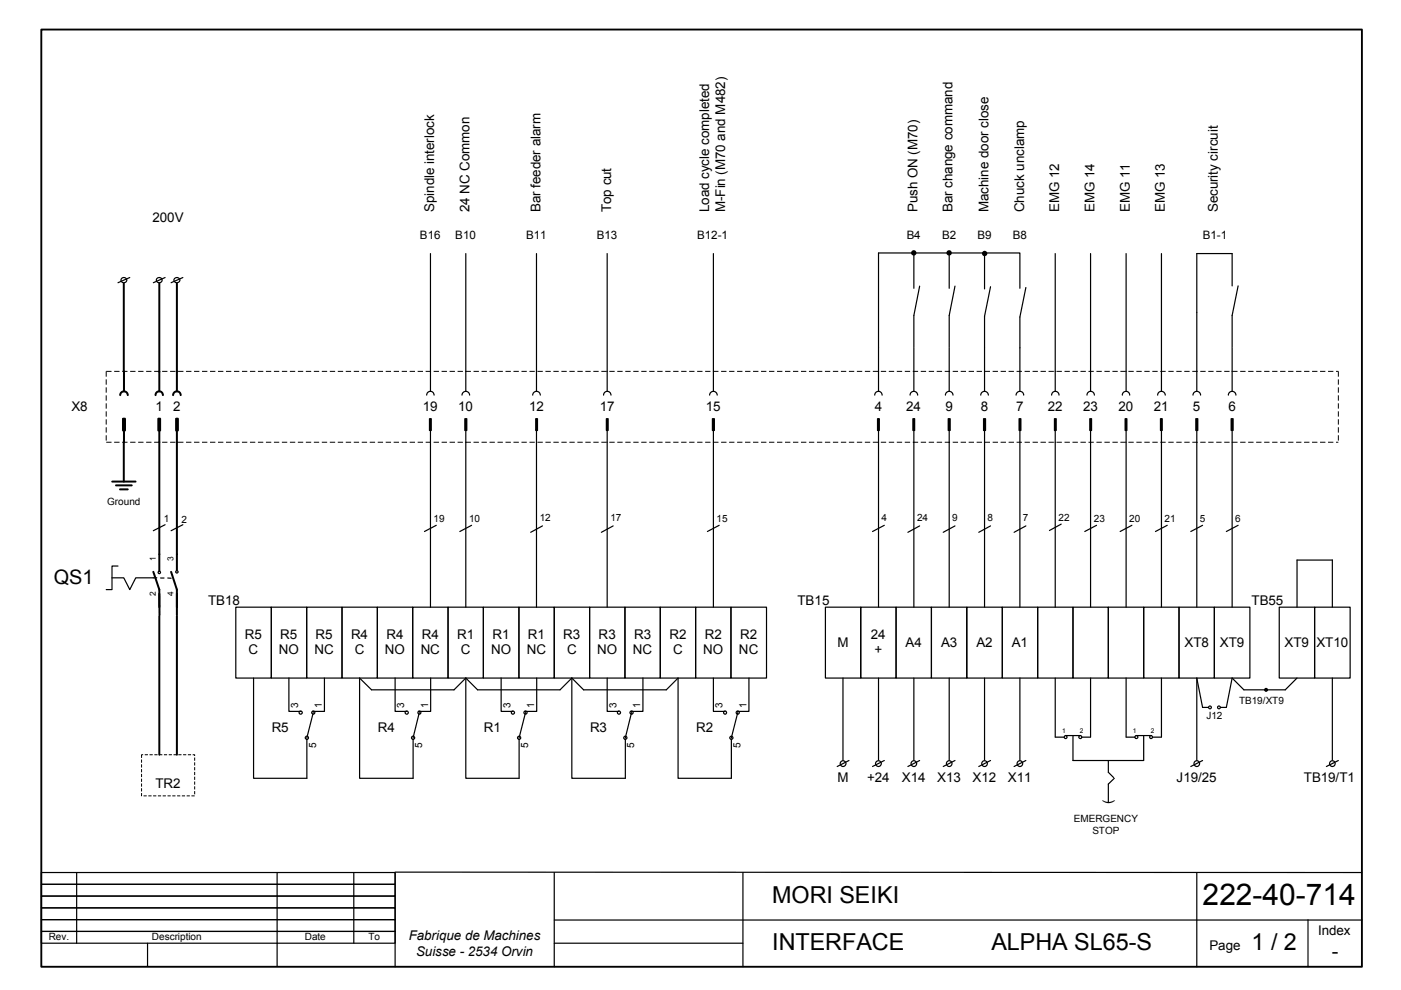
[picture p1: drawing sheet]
<svg xmlns="http://www.w3.org/2000/svg" width="297mm" height="210mm" viewBox="0 0 297 210" stroke-linecap="round" stroke-linejoin="round" font-family="sans-serif">
<path d="M8.8 6.3h280v198.7h-280z" fill="none" stroke="#000" stroke-width=".4"/>
<g fill="none" stroke="#000" stroke-width=".25">
<path d="M98.8 78.7v4.3M151.3 78.7v4.3M91.3 93.8v34.9M98 83.8a.8 .8 0 0 1 .8-.8 .8 .8 0 0 1 .8 .8M98.5 88.8h.5v2.5h-.5zM98.8 91.3v37.4M150.4 83.8a.8 .8 0 0 1 .9-.8 .8 .8 0 0 1 .8 .8M151 88.8h.5v2.5h-.5zM151.3 91.3v37.4M92.5 111.4l-2.5 1.3M100 111.4l-2.5 1.3M152.5 111.4l-2.5 1.3"/>
<path d="M50 128.7h7.5v15.1h-7.5zM57.5 128.7h7.5v15.1h-7.5zM65 128.7h7.5v15.1h-7.5zM72.5 128.7h7.5v15.1h-7.5zM80 128.7h7.5v15.1h-7.5zM87.5 128.7h7.5v15.1h-7.5zM95 128.7h7.5v15.1h-7.5zM102.5 128.7h7.5v15.1h-7.5zM110 128.7h7.5v15.1h-7.5zM117.5 128.7h7.5v15.1h-7.5zM125 128.7h7.5v15.1h-7.5zM132.5 128.7h7.5v15.1h-7.5z"/>
<path d="M140 128.7h7.5v15.1h-7.5zM147.5 128.7h7.5v15.1h-7.5zM155 128.7h7.5v15.1h-7.5zM205 128.7h7.5v15.1h-7.5zM53.8 143.8v21.2h11.3v-8.3M61.3 143.8v7h2.5M66.4 151.1l-1.3 5.3M68.8 143.8v7h-2.5M76.2 143.8v21.2h11.4v-8.3M83.8 143.8v7h2.5M88.9 151.1l-1.3 5.3M91.3 143.8v7h-2.5"/>
<path d="M98.8 143.8v21.2h11.3v-8.3M106.3 143.8v7h2.5M111.4 151.1l-1.3 5.3M113.8 143.8v7h-2.5M121.2 143.8v21.2h11.4v-8.3M128.7 143.8v7h2.6M133.9 151.1l-1.3 5.3M136.3 143.8v7h-2.5M143.8 143.8v21.2h11.3v-8.3M151.3 143.8v7h2.5M156.4 151.1l-1.3 5.3M158.8 143.8v7h-2.5"/>
<path d="M208.7 143.8v17.4M8.8 197.5h75v2.5h-75zM8.8 190h75v2.5h-75zM8.8 187.5h75v2.5h-75zM8.8 185h75v2.5h-75zM8.8 192.5h75v2.5h-75zM8.8 195h75v2.5h-75zM16.3 185v15M31.3 200v4.9M58.8 185v19.9M75 185v15M83.8 185v20"/>
<path d="M83.8 184.9l205 .1M117.5 185v20M117.5 195.1h171.3M117.5 200h40M157.5 185v20M253.7 185v20M277.3 195v10"/>
<circle cx="63.7" cy="151.1" r=".34"/>
<circle cx="65.1" cy="156.4" r=".34"/>
<circle cx="66.4" cy="151.1" r=".33"/>
<circle cx="86.2" cy="151.1" r=".34"/>
<circle cx="87.6" cy="156.4" r=".34"/>
<circle cx="88.9" cy="151.1" r=".33"/>
<circle cx="108.7" cy="151.1" r=".34"/>
<circle cx="110.1" cy="156.4" r=".34"/>
<circle cx="111.4" cy="151.1" r=".34"/>
<circle cx="131.2" cy="151.1" r=".33"/>
<circle cx="132.6" cy="156.4" r=".34"/>
<circle cx="133.9" cy="151.1" r=".34"/>
<circle cx="153.7" cy="151.1" r=".33"/>
<circle cx="155.1" cy="156.4" r=".33"/>
<circle cx="156.4" cy="151.1" r=".34"/>
</g>
<path d="M22.5 78.7h261.3M22.5 93.8h261.3" fill="none" stroke="#000" stroke-width=".21" stroke-dasharray="1.1 .6" stroke-linecap="butt"/>
<path d="M98.8 88.8v2.5M151.3 88.8v2.5" fill="none" stroke="#000" stroke-width=".42"/>
<circle cx="208.7" cy="161.9" r=".6" fill="#fff"/>
<g fill="none" stroke="#000" stroke-width=".25">
<path d="M128.7 78.7v4.3M128 83.8a.78 .78 0 0 1 .8-.8 .78 .78 0 0 1 .7 .8M128.6 88.8h.3v2.5h-.3zM128.7 91.3v37.4M35 111.3l-2.5 1.2M38.8 111.3l-2.5 1.2M130 111.5l-2.5 1.4M23.7 122.5h2.5l1.3 2.5 1.3-2.5h3.7M25 120h-1.3v5h-1.2M210 161.2l-2.5 1.3"/>
<circle cx="208.7" cy="161.9" r=".6"/>
</g>
<path d="M33.8 88.8v2.5M37.5 88.8v2.5M128.8 88.8v2.5" fill="none" stroke="#000" stroke-width=".38"/>
<g fill="none" stroke="#000" stroke-width=".42">
<path d="M26.3 78.7v4.3M33.8 78.7v4.3M37.5 78.7v4.3M25.5 83.8a.8 .8 0 0 1 .8-.8 .8 .8 0 0 1 .8 .8M26.1 88.8h.4v2.5h-.4zM26.3 88.8v5M33 83.8a.78 .78 0 0 1 .8-.8 .78 .78 0 0 1 .7 .8M33.6 88.8h.3v2.5h-.3zM33.8 91.3v2.5M36.7 83.8a.8 .8 0 0 1 .8-.8 .8 .8 0 0 1 .8 .8M37.3 88.8h.4v2.5h-.4zM37.5 91.3v2.5"/>
<path d="M33.8 117.5v3.7M37.5 117.5v3.7M32.5 121.2l1.3 3.8v3.7M36.3 121.2l1.2 3.8v3.7"/>
</g>
<path d="M32.4 122.4h.9l.1 .1-.1 .1h-.8zM33.9 122.5l.9-.1 .1 .2-.1 .1h-.8zM35.6 122.4l.8 .2-.1 .1h-.7l-.2-.1z" fill="#000"/>
<circle cx="37.5" cy="121.2" r=".25" fill="#fff"/>
<circle cx="37.5" cy="121.2" r=".25" fill="none" stroke="#000" stroke-width=".25"/>
<circle cx="33.8" cy="121.4" r=".26" fill="#fff"/>
<g fill="none" stroke="#000" stroke-width=".25">
<path d="M113.7 78.7v4.3M112.9 83.8a.8 .8 0 0 1 .8-.8 .8 .8 0 0 1 .9 .8M113.6 88.8h.4v2.5h-.4zM113.7 91.3v37.4M115 111.5l-2.5 1.4M76.2 143.8l2.6 2.5h17.5l2.5-2.5 2.5 2.5h17.4l2.5-2.5 2.5 2.5h17.6l2.5-2.5"/>
<circle cx="33.8" cy="121.4" r=".26"/>
</g>
<path d="M26.2 93.8v8.3M33.8 93.8v23.7M37.5 93.8v23.7M23.8 102.1h4.9M24.6 102.9h3.3M25.4 103.8h1.7M33.8 125.9v4.5M33.8 130.6v29.4M37.5 125.9v4.5M37.5 130.6v29.4" fill="none" stroke="#000" stroke-width=".42"/>
<path d="M30 160h11.3v8.7h-11.3z" fill="none" stroke="#000" stroke-width=".21" stroke-dasharray=".7 .3" stroke-linecap="butt"/>
<path d="M22.5 78.7v15.1" fill="none" stroke="#000" stroke-width=".21" stroke-dasharray="1.1 .6" stroke-linecap="butt"/>
<path d="M113.8 88.8v2.5" fill="none" stroke="#000" stroke-width=".38"/>
<circle cx="33.8" cy="59.4" r=".59" fill="#fff"/>
<g fill="none" stroke="#000" stroke-width=".25">
<path d="M35 58.8l-2.5 1.1"/>
<circle cx="33.8" cy="59.4" r=".59"/>
</g>
<path d="M33.8 60.1v18.7" fill="none" stroke="#000" stroke-width=".42"/>
<circle cx="37.5" cy="59.4" r=".6" fill="#fff"/>
<g fill="none" stroke="#000" stroke-width=".25">
<path d="M38.8 58.8l-2.5 1.1"/>
<circle cx="37.5" cy="59.4" r=".6"/>
</g>
<path d="M37.5 60.1v18.7" fill="none" stroke="#000" stroke-width=".42"/>
<circle cx="26.3" cy="59.4" r=".58" fill="#fff"/>
<g fill="none" stroke="#000" stroke-width=".25">
<path d="M27.5 58.8l-2.5 1.1M91.3 53.8v25M98.8 53.8v24.9M113.7 53.8v24.9M128.7 53.8v24.9M151.3 53.8v24.9M182.5 128.7h7.5v15.1h-7.5zM186.3 143.8v17.4"/>
<circle cx="26.3" cy="59.4" r=".58"/>
</g>
<path d="M26.2 60.1v18.7" fill="none" stroke="#000" stroke-width=".42"/>
<circle cx="186.3" cy="161.9" r=".61" fill="#fff"/>
<g fill="none" stroke="#000" stroke-width=".25">
<path d="M186.3 73.7v5.1M186.3 93.8v34.9M187.5 111.4l-2.5 1.3M197.5 128.7h7.5v15.1h-7.5zM201.2 143.8v17.4M187.5 161.2l-2.5 1.3"/>
<circle cx="186.3" cy="161.9" r=".61"/>
</g>
<circle cx="201.2" cy="161.9" r=".6" fill="#fff"/>
<g fill="none" stroke="#000" stroke-width=".25">
<path d="M201.2 73.7v5M201.2 93.8v34.9M202.5 111.5l-2.5 1.4M212.5 128.7h7.5v15.1h-7.5zM216.2 143.8v17.4M202.5 161.2l-2.5 1.3"/>
<circle cx="201.2" cy="161.9" r=".6"/>
</g>
<circle cx="216.2" cy="161.9" r=".6" fill="#fff"/>
<g fill="none" stroke="#000" stroke-width=".25">
<path d="M223.7 53.8v24.9M231.2 53.8v24.9M216.2 73.7v9.3M215.4 83.8a.8 .8 0 0 1 .8-.8 .8 .8 0 0 1 .8 .8M216.1 88.8h.3v2.5h-.3zM216.2 91.3v37.4M217.5 111.5l-2.5 1.4M175 128.7h7.5v15.1h-7.5zM178.7 143.8v17.4M217.5 161.2l-2.5 1.3"/>
<circle cx="216.2" cy="161.9" r=".6"/>
</g>
<path d="M216.3 88.8v2.5" fill="none" stroke="#000" stroke-width=".38"/>
<circle cx="178.8" cy="161.9" r=".61" fill="#fff"/>
<g fill="none" stroke="#000" stroke-width=".25">
<path d="M190 128.7h7.5v15.1h-7.5zM193.8 143.8v17.4M180 161.2l-2.5 1.3"/>
<circle cx="178.8" cy="161.9" r=".61"/>
</g>
<circle cx="193.7" cy="161.9" r=".6" fill="#fff"/>
<g fill="none" stroke="#000" stroke-width=".25">
<path d="M223.7 78.7v4.3M231.2 78.7v4.3M223 83.8a.78 .78 0 0 1 .7-.8 .78 .78 0 0 1 .8 .8M223.6 88.8h.3v2.5h-.3zM223.7 91.3v37.4M230.5 83.8a.78 .78 0 0 1 .7-.8 .78 .78 0 0 1 .8 .8M231.1 88.8h.3v2.5h-.3zM231.2 91.3v37.4M225 111.1l-2.5 1.4M232.5 111.4l-2.5 1.3M220 128.7h7.5v15.1h-7.5zM227.5 128.7h7.5v15.1h-7.5z"/>
<path d="M235 128.7h7.5v15.1h-7.5zM242.5 128.7h7.5v15.1h-7.5zM231.2 143.8v12.5M195 161.2l-2.5 1.3M227.5 161.2h15"/>
<circle cx="193.7" cy="161.9" r=".6"/>
</g>
<path d="M223.7 88.8v2.5M231.2 88.8v2.5" fill="none" stroke="#000" stroke-width=".38"/>
<path d="M228.7 156.3a.35 .35 0 0 0 .7 0 .35 .35 0 0 0-.7 0zM225.6 156.3a.31 .31 0 0 0 .6 0 .31 .31 0 0 0-.6 0z" fill-rule="evenodd" fill="#fff"/>
<g fill="none" stroke="#000" stroke-width=".25">
<path d="M223.7 156.3h1.9M223.7 143.8v12.5M225.9 156h3.2M227.5 156v5.2M229.4 156.3h1.8M246.2 143.8v12.5"/>
<circle cx="225.9" cy="156.3" r=".31"/>
<circle cx="229" cy="156.3" r=".32"/>
</g>
<path d="M243.8 156.3a.31 .31 0 0 0 .6 0 .31 .31 0 0 0-.6 0zM240.6 156.3a.31 .31 0 0 0 .6 0 .31 .31 0 0 0-.6 0z" fill-rule="evenodd" fill="#fff"/>
<g fill="none" stroke="#000" stroke-width=".25">
<path d="M250 128.7h7.5v15.1h-7.5zM238.8 156.3h1.8M238.8 143.8v12.5M240.9 156h3.1M242.5 156v5.2M244.3 156.3h1.9M253.7 143.8v17.4M235 161.2v2.5l1.1 1.1M236.3 165l-1.3 1.2v3.8"/>
<circle cx="240.9" cy="156.3" r=".31"/>
<circle cx="244.1" cy="156.3" r=".31"/>
</g>
<circle cx="253.7" cy="161.9" r=".6" fill="#fff"/>
<g fill="none" stroke="#000" stroke-width=".25">
<path d="M253.7 78.7v4.3M252.9 83.8a.8 .8 0 0 1 .8-.8 .8 .8 0 0 1 .8 .8M253.5 88.8h.5v2.5h-.5zM253.7 91.3v37.4M255 111.4l-2.5 1.3M257.5 128.7h7.5v15.1h-7.5zM271.2 128.7h7.5v15.1h-7.5zM278.7 128.7h7.6v15.1h-7.6zM282.5 143.8v17.4M255 161.2l-2.5 1.3"/>
<circle cx="253.7" cy="161.9" r=".6"/>
</g>
<path d="M253.7 88.8v2.5" fill="none" stroke="#000" stroke-width=".42"/>
<circle cx="282.5" cy="161.9" r=".6" fill="#fff"/>
<g fill="none" stroke="#000" stroke-width=".25">
<path d="M261.2 78.7v4.3M260.4 83.8a.8 .8 0 0 1 .8-.8 .8 .8 0 0 1 .8 .8M261 88.8h.4v2.5h-.4zM261.2 91.3v37.4M262.5 111.4l-2.5 1.3M275 128.7v-10h7.5v10M253.7 143.8l1.3 6.2h1.3M261.2 143.8l-1.2 6.2h-1.3M283.8 161.2l-2.6 1.3"/>
<circle cx="282.5" cy="161.9" r=".6"/>
</g>
<path d="M261.2 88.8v2.5" fill="none" stroke="#000" stroke-width=".42"/>
<circle cx="256.5" cy="150" r=".3" fill="#fff"/>
<circle cx="256.5" cy="150" r=".3" fill="none" stroke="#000" stroke-width=".25"/>
<circle cx="258.4" cy="150" r=".3" fill="#fff"/>
<g fill="none" stroke="#000" stroke-width=".25">
<path d="M193.8 53.6v7.5M201.2 53.6v7.5M208.7 53.8v7.5M238.8 53.8v29.2M246.2 53.8v29.2M91.3 78.7v4.3M186.3 78.7v4.3M193.8 73.7v9.3M195 60.7l-1.2 6.2v6.7M201.2 78.7v4.3M202.5 60.7l-1.3 6.2v6.7M210 60.8l-1.3 6.3v15.9"/>
<path d="M216.2 61.1v-7.5h-29.9v20.1M217.5 61l-1.3 6.2v6.5M261.2 60.6v-6.8h-7.5v24.9M261.2 73.7v5M262.5 60.6l-1.3 6.3v6.7M90.5 83.8a.78 .78 0 0 1 .7-.8 .78 .78 0 0 1 .8 .8M91.1 88.8h.3v2.5h-.3zM91.3 91.3v2.5M185.5 83.8a.78 .78 0 0 1 .7-.8 .78 .78 0 0 1 .8 .8M186.1 88.8h.3v2.5h-.3zM186.3 91.3v2.5M193 83.8a.8 .8 0 0 1 .8-.8 .8 .8 0 0 1 .8 .8"/>
<path d="M193.5 88.8h.4v2.5h-.4zM193.8 91.3v37.4M200.4 83.8a.8 .8 0 0 1 .8-.8 .8 .8 0 0 1 .9 .8M201 88.8h.5v2.5h-.5zM201.2 91.3v2.5M207.9 83.8a.8 .8 0 0 1 .8-.8 .8 .8 0 0 1 .8 .8M208.5 88.8h.5v2.5h-.5zM208.7 91.3v37.4M238 83.8a.78 .78 0 0 1 .7-.8 .78 .78 0 0 1 .8 .8M238.5 88.8h.4v2.5h-.4zM238.8 91.3v37.4M245.4 83.8a.8 .8 0 0 1 .8-.8 .8 .8 0 0 1 .9 .8"/>
<path d="M246 88.8h.4v2.5h-.4zM246.2 91.3v37.4M195 111.5l-2.5 1.4M210 111.5l-2.5 1.4M240 111.4l-2.5 1.3M247.5 111.4l-2.5 1.3M261.2 143.8l2.5 2.5h8.8l2.5-2.5"/>
<circle cx="258.4" cy="150" r=".3"/>
<circle cx="268.4" cy="146.3" r=".3"/>
</g>
<g fill="#000">
<circle cx="193.7" cy="53.6" r=".57"/>
<circle cx="201.2" cy="53.6" r=".57"/>
<circle cx="208.8" cy="53.7" r=".57"/>
<circle cx="268.4" cy="146.3" r=".3"/>
</g>
<path d="M283.8 78.7v15.1" fill="none" stroke="#000" stroke-width=".21" stroke-dasharray="1.1 .6" stroke-linecap="butt"/>
<path d="M91.2 88.8v2.5M186.2 88.8v2.5M193.7 88.8v2.5M238.7 88.8v2.5M246.2 88.8v2.5" fill="none" stroke="#000" stroke-width=".38"/>
<path d="M201.2 88.8v2.5M208.7 88.8v2.5" fill="none" stroke="#000" stroke-width=".42"/>
<text font-size="6.3" x="255" y="191.9">222-40-714</text>
<g font-size="5">
<text x="163.7" y="191.5">MORI SEIKI</text>
<text x="163.7" y="201.3">INTERFACE</text>
<text x="210.2" y="201.3">ALPHA SL65-S</text>
<text x="265.3" y="201.5">1 / 2</text>
</g>
<g font-size="4.2">
<text x="11.4" y="123.7">QS1</text>
<text x="282.4" y="203.1">-</text>
</g>
<g font-size="2.8">
<text x="32.3" y="47.1">200V</text>
<text x="92.1" y="45" transform="rotate(-90 92.1 45)">Spindle interlock</text>
<text x="99.6" y="45" transform="rotate(-90 99.6 45)">24 NC Common</text>
<text x="114.6" y="45" transform="rotate(-90 114.6 45)">Bar feeder alarm</text>
<text x="129.6" y="45" transform="rotate(-90 129.6 45)">Top cut</text>
<text x="150.4" y="45" transform="rotate(-90 150.4 45)">Load cycle completed</text>
<text x="153.8" y="45" transform="rotate(-90 153.8 45)">M-Fin (M70 and M482)</text>
<text x="194.6" y="45" transform="rotate(-90 194.6 45)">Push ON (M70)</text>
<text x="202" y="45" transform="rotate(-90 202 45)">Bar change command</text>
<text x="209.6" y="45" transform="rotate(-90 209.6 45)">Machine door close</text>
<text x="217.2" y="45" transform="rotate(-90 217.2 45)">Chuck unclamp</text>
<text x="224.6" y="45" transform="rotate(-90 224.6 45)">EMG 12</text>
<text x="232.1" y="45" transform="rotate(-90 232.1 45)">EMG 14</text>
<text x="239.6" y="45" transform="rotate(-90 239.6 45)">EMG 11</text>
<text x="247" y="45" transform="rotate(-90 247 45)">EMG 13</text>
<text x="258.2" y="45" transform="rotate(-90 258.2 45)">Security circuit</text>
<text x="15.2" y="87.1">X8</text>
<text x="33" y="87.1">1</text>
<text x="36.7" y="87.1">2</text>
<text x="89.7" y="87.1">19</text>
<text x="97.2" y="87.1">10</text>
<text x="112.2" y="87.1">12</text>
<text x="127.2" y="87.1">17</text>
<text x="149.6" y="87.1">15</text>
<text x="185.5" y="87.1">4</text>
<text x="192.1" y="87.1">24</text>
<text x="200.4" y="87.1">9</text>
<text x="207.9" y="87.1">8</text>
<text x="215.4" y="87.1">7</text>
<text x="222.2" y="87.1">22</text>
<text x="229.7" y="87.1">23</text>
<text x="237.1" y="87.1">20</text>
<text x="244.6" y="87.1">21</text>
<text x="252.9" y="87.1">5</text>
<text x="260.4" y="87.1">6</text>
<text x="44.1" y="128.3">TB18</text>
<text x="169.1" y="128.3">TB15</text>
<text x="265.3" y="128.3">TB55</text>
<text x="51.9" y="135.4">R5</text>
<text x="59.4" y="135.4">R5</text>
<text x="66.9" y="135.4">R5</text>
<text x="74.4" y="135.4">R4</text>
<text x="81.9" y="135.4">R4</text>
<text x="89.4" y="135.4">R4</text>
<text x="96.9" y="135.4">R1</text>
<text x="104.4" y="135.4">R1</text>
<text x="111.9" y="135.4">R1</text>
<text x="119.4" y="135.4">R3</text>
<text x="126.9" y="135.4">R3</text>
<text x="134.4" y="135.4">R3</text>
<text x="141.9" y="135.4">R2</text>
<text x="149.4" y="135.4">R2</text>
<text x="156.9" y="135.4">R2</text>
<text x="177.5" y="137.1">M</text>
<text x="184.7" y="135.4">24</text>
<text x="192" y="137.1">A4</text>
<text x="199.5" y="137.1">A3</text>
<text x="207" y="137.1">A2</text>
<text x="214.5" y="137.1">A1</text>
<text x="251.1" y="137.1">XT8</text>
<text x="258.6" y="137.1">XT9</text>
<text x="272.4" y="137.1">XT9</text>
<text x="279.1" y="137.1">XT10</text>
<text x="52.7" y="138.8">C</text>
<text x="59.1" y="138.8">NO</text>
<text x="66.7" y="138.8">NC</text>
<text x="75.2" y="138.8">C</text>
<text x="81.6" y="138.8">NO</text>
<text x="89.2" y="138.8">NC</text>
<text x="97.7" y="138.8">C</text>
<text x="104.1" y="138.8">NO</text>
<text x="111.7" y="138.8">NC</text>
<text x="120.2" y="138.8">C</text>
<text x="126.6" y="138.8">NO</text>
<text x="134.2" y="138.8">NC</text>
<text x="142.7" y="138.8">C</text>
<text x="149.1" y="138.8">NO</text>
<text x="156.7" y="138.8">NC</text>
<text x="185.4" y="138.8">+</text>
<text x="57.6" y="155.2">R5</text>
<text x="80.1" y="155.2">R4</text>
<text x="102.6" y="155.2">R1</text>
<text x="125.1" y="155.2">R3</text>
<text x="147.6" y="155.2">R2</text>
<text x="33" y="167.1">TR2</text>
<text x="177.5" y="165.8">M</text>
<text x="183.9" y="165.8">+24</text>
<text x="191.2" y="165.8">X14</text>
<text x="198.7" y="165.8">X13</text>
<text x="206.2" y="165.8">X12</text>
<text x="213.7" y="165.8">X11</text>
<text x="249.5" y="165.8">J19/25</text>
<text x="276.4" y="165.8">TB19/T1</text>
<text x="235.8" y="170.5" transform="rotate(-90 235.8 170.5)">(</text>
<text x="86.7" y="199.2">Fabrique de Machines</text>
<text x="88.2" y="202.6">Suisse - 2534 Orvin</text>
<text x="256.4" y="201.5">Page</text>
<text x="279.5" y="198.3">Index</text>
</g>
<g font-size="2.5">
<text x="89" y="50.8">B16</text>
<text x="96.5" y="50.7">B10</text>
<text x="111.5" y="50.8">B11</text>
<text x="126.5" y="50.7">B13</text>
<text x="147.8" y="50.7">B12-1</text>
<text x="192.2" y="50.6">B4</text>
<text x="199.7" y="50.6">B2</text>
<text x="207.2" y="50.6">B9</text>
<text x="214.7" y="50.6">B8</text>
<text x="255" y="50.6">B1-1</text>
</g>
<g font-size="2.1">
<text x="22.7" y="107.1">Ground</text>
<text x="34.8" y="110.7">1</text>
<text x="38.5" y="110.8">2</text>
<text x="91.9" y="110.7">19</text>
<text x="99.4" y="110.7">10</text>
<text x="114.4" y="110.5">12</text>
<text x="129.5" y="110.5">17</text>
<text x="151.9" y="110.7">15</text>
<text x="186.9" y="110.5">4</text>
<text x="194.4" y="110.5">24</text>
<text x="201.9" y="110.5">9</text>
<text x="209.4" y="110.5">8</text>
<text x="216.9" y="110.5">7</text>
<text x="224.4" y="110.4">22</text>
<text x="231.9" y="110.7">23</text>
<text x="239.4" y="110.7">20</text>
<text x="246.9" y="110.7">21</text>
<text x="254.4" y="110.7">5</text>
<text x="261.9" y="110.7">6</text>
<text x="262.7" y="149.4">TB19/XT9</text>
<text x="63.2" y="150.2" transform="rotate(-90 63.2 150.2)">3</text>
<text x="68.2" y="150.2" transform="rotate(-90 68.2 150.2)">1</text>
<text x="85.7" y="150.2" transform="rotate(-90 85.7 150.2)">3</text>
<text x="90.8" y="150.2" transform="rotate(-90 90.8 150.2)">1</text>
<text x="108.2" y="150.2" transform="rotate(-90 108.2 150.2)">3</text>
<text x="113.2" y="150.2" transform="rotate(-90 113.2 150.2)">1</text>
<text x="130.7" y="150.2" transform="rotate(-90 130.7 150.2)">3</text>
<text x="135.8" y="150.2" transform="rotate(-90 135.8 150.2)">1</text>
<text x="153.2" y="150.2" transform="rotate(-90 153.2 150.2)">3</text>
<text x="158.2" y="150.2" transform="rotate(-90 158.2 150.2)">1</text>
<text x="255.8" y="152.4">J12</text>
<text x="67" y="158.5" transform="rotate(-90 67 158.5)">5</text>
<text x="89.5" y="158.5" transform="rotate(-90 89.5 158.5)">5</text>
<text x="112" y="158.5" transform="rotate(-90 112 158.5)">5</text>
<text x="134.5" y="158.5" transform="rotate(-90 134.5 158.5)">5</text>
<text x="157" y="158.5" transform="rotate(-90 157 158.5)">5</text>
<text x="227.7" y="174.3">EMERGENCY</text>
<text x="231.6" y="176.9">STOP</text>
<text x="10.3" y="199.3">Rev.</text>
<text x="32.2" y="199.3">Description</text>
<text x="64.6" y="199.3">Date</text>
<text x="78.1" y="199.3">To</text>
</g>
<g font-size="1.8">
<text x="33" y="118.9" transform="rotate(-90 33 118.9)">1</text>
<text x="36.8" y="118.9" transform="rotate(-90 36.8 118.9)">3</text>
<text x="33" y="126.4" transform="rotate(-90 33 126.4)">2</text>
<text x="36.8" y="126.4" transform="rotate(-90 36.8 126.4)">4</text>
</g>
<g font-size="1.4">
<text x="225.2" y="155.4">1</text>
<text x="228.9" y="155.4">2</text>
<text x="240.2" y="155.4">1</text>
<text x="244" y="155.4">2</text>
</g>
</svg>
